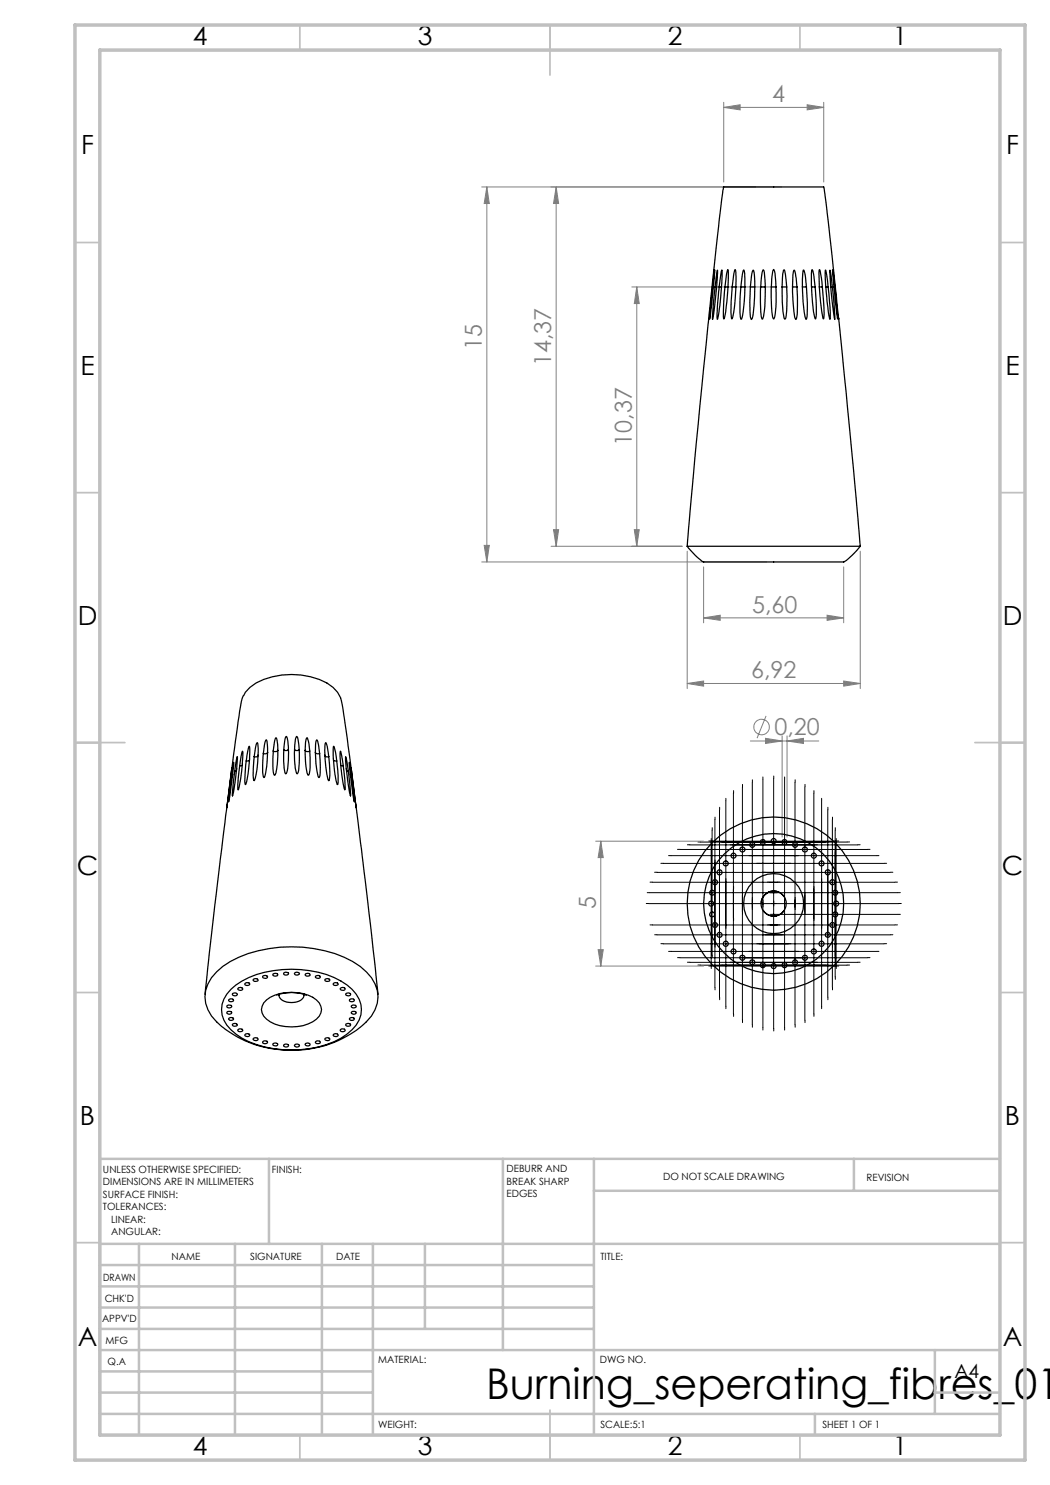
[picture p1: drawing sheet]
<svg xmlns="http://www.w3.org/2000/svg" width="210mm" height="297mm" viewBox="0 0 210 297" stroke-linecap="round" stroke-linejoin="round" font-family="sans-serif">
<g fill="none" stroke="#808080" stroke-width=".2">
<path d="M96.3 37.4h59.9M97.4 37.4l.5 3.3h-1.1zM97.4 37.4v75M111.2 37.4l.5 3.3h-1zM111.2 37.4v71.9M144.7 21.5l3.3-.5v1zM144.7 20.5v15.9M144.7 21.5h20M161.4 21l3.3 .5-3.3 .5zM164.7 20.5v15.9M126.4 57.4h27.8M127.4 57.4l.4 3.3h-.9z"/>
<path d="M127.4 57.4v51.9M96.3 112.4h56.9M96.8 109.1h1.1l-.5 3.3zM110.2 109.3h26.2M110.7 105.9h1l-.5 3.4zM126.9 105.9h.9l-.4 3.4zM137.4 110.2v27.5M140.7 113.4v11.2M168.7 113.4v11.2M172 110.2v27.5M137.4 136.7l3.3-.5v1zM137.4 136.7h34.6"/>
<path d="M140.7 123.6l3.3-.6v1.1zM140.7 123.6h28M165.4 123l3.3 .6-3.3 .5zM168.7 136.2l3.3 .5-3.3 .5zM150.1 148.2h13.7M153.1 147.7l3.3 .5-3.3 .5zM153.2 143.2l-1.8 4.4M156.4 147.2v20.2M157.4 148.2l3.3-.5v1zM157.4 147.2v20.2M119.1 168.2h21.6M120.2 168.2v25"/>
<path d="M120.2 168.2l.5 3.3h-1.1zM119.1 193.2h21.6M119.6 189.9h1.1l-.5 3.3z"/>
<circle cx="152.3" cy="145.4" r="1.55"/>
</g>
<g fill="none" stroke="#000" stroke-width=".2" stroke-dasharray="15.2 1.3 1.3 1.3">
<path d="M146.7 158.6v-.5M148.5 157.4v-.5M150.5 156.5v-.5M152.6 155.9v-.5M154.8 155.7v-.5M156.9 155.9v-.5M159 156.5v-.5M161 157.4v-.5M162.8 158.6v-.5M129.9 178.5h-.5M130.5 176.4h-.5M131.4 174.5h-.5"/>
<path d="M132.7 172.7h-.5M134.2 171.1h-.5M136 169.9h-.5M138 169h-.5M140.1 168.4h-.5M142.3 168.2h-.5M142.3 168.2v-.5M142.4 166v-.5M143 163.9v-.5M143 172.5v-.5M143.9 162v-.5M143.9 174.5v-.5"/>
<path d="M144.4 168.4h-.5M145.2 160.2v-.5M145.2 176.2v-.5M146.5 169h-.5M146.7 177.8v-.5M148.5 179v-.5M148.5 169.9h-.5M150.3 171.1h-.5M150.5 179.9v-.5M151.8 172.7h-.5M153.1 174.5h-.5M154 176.4h-.5"/>
<path d="M154.6 178.5h-.5M154.9 178.5h.5M155.5 176.4h.5M156.4 174.5h.5M157.7 172.7h.5M159 179.9v-.5M159.2 171.1h.5M161 179v-.5M161 169.9h.5M162.8 177.8v-.5M163 169h.5M164.3 176.2v-.5"/>
<path d="M164.3 160.2v-.5M165.1 168.4h.5M165.6 174.5v-.5M165.6 162v-.5M166.5 172.5v-.5M166.5 163.9v-.5M167.1 170.4v-.5M167.1 166v-.5M167.3 168.2v-.5M167.3 168.2h.5M169.4 168.4h.5M171.5 169h.5"/>
<path d="M173.5 169.9h.5M175.3 171.1h.5M176.8 172.7h.5M178.1 174.5h.5M179 176.4h.5M179.6 178.5h.5M129.8 180.7h-.5M130.5 185h-.5M131.4 187h-.5M132.7 188.7h-.5M134.2 190.3h-.5M136 191.5h-.5"/>
<path d="M138 192.4h-.5M140.1 193h-.5M142.3 193.2h-.5M142.3 193.2v.5M142.4 191v.5M143 188.9v.5M143 197.5v.5M143.9 187v.5M143.9 199.5v.5M144.4 193h-.5M145.2 185.2v.5M146.5 192.4h-.5"/>
<path d="M146.7 183.6v.5M148.5 191.5h-.5M148.5 182.4v.5M150.3 190.3h-.5M150.5 181.5v.5M151.8 188.7h-.5M152.6 180.5v-.5M152.6 180.9v.5M153.1 187h-.5M154 185h-.5M154.6 182.9h-.5M154.8 180.7v-.5"/>
<path d="M154.8 180.7h-.5M154.8 180.7v.5M154.8 180.7h.5M155.5 185h.5M156.4 187h.5M156.9 180.5v-.5M156.9 180.9v.5M157.7 188.7h.5M159 181.5v.5M159.2 190.3h.5M161 191.5h.5M161 182.4v.5"/>
<path d="M162.8 183.6v.5M163 192.4h.5M164.3 185.2v.5M165.1 193h.5M165.6 199.5v.5M165.6 187v.5M166.5 197.5v.5M166.5 188.9v.5M167.1 195.4v.5M167.1 191v.5M167.3 193.2h.5M167.3 193.2v.5"/>
<path d="M169.4 193h.5M171.5 192.4h.5M173.5 191.5h.5M175.3 190.3h.5M176.8 188.7h.5M178.1 187h.5M179 185h.5M179.6 182.9h.5M179.8 180.7h.5M145.2 201.2v.5M146.7 202.8v.5M148.5 204v.5"/>
<path d="M150.5 204.9v.5M152.6 205.5v.5M154.8 205.7v.5M156.9 205.5v.5M159 204.9v.5M161 204v.5M162.8 202.8v.5M164.3 201.2v.5"/>
</g>
<g fill="none" stroke="#000" stroke-width=".2">
<path d="M146.7 158.6v44.2M148.5 157.4v46.6M150.5 156.5v48.5M152.6 155.9v49.6M154.7 155.7v50M156.9 155.9v49.6M159 156.5v48.5M161 157.4v46.6M162.8 158.6v44.2M129.9 178.5h49.6M130.5 176.5h48.5M131.4 174.5h46.6"/>
<path d="M132.6 172.7h44.2M134.2 171.1h41.1M136 169.9h37.5M138 169h33.5M140.1 168.4h29.3M142.2 168.2h25v25h-25zM142.4 166v25.1M143 163.9v33.6M143.9 162v37.5M145.2 160.2v41.1M164.3 160.2v41.1M165.6 162v37.5"/>
<path d="M166.5 163.9v33.6M167 166v29.4M129.8 180.7h49.9M130.5 185h48.5M131.4 187h46.6M132.6 188.8h44.2M134.2 190.3h41.1M136 191.6h37.5M138 192.5h33.5M140.1 193h29.3M154.6 182.9h24.9"/>
</g>
<g fill="none" stroke="#c0c0c0" stroke-width=".35">
<path d="M60 5v5M110 5v10M160 5v5M15 48.5h5M200 48.5h5M15 98.5h5M200 98.5h5M15 148.5h10M195 148.5h10M15 198.5h5M200 198.5h5M15 248.5h5"/>
<path d="M200 248.5h5M60 287v5M110 282v10M160 287v5"/>
</g>
<g fill="none" stroke="#c0c0c0" stroke-width=".5">
<path d="M53.8 231.8v17M100.6 231.8v38.2M118.8 231.8v55.2M118.8 238.2h81.2M170.8 231.8v6.4M200 231.8h-180v55.2M20 248.8h180M20 257.3h98.8M20 253h98.8M27.8 248.8v38.2M47 248.8v38.2M64.4 248.8v38.2"/>
<path d="M74.6 248.8v38.2M85 248.8v17M20 265.8h98.8M20 261.5h98.8M20 278.5h54.6M20 274.3h54.6M20 270h180M187 278.5h13M187 270v12.8M20 282.8h180M163 282.8v4.2"/>
</g>
<path d="M15 5h190v287h-190zM20 10h180v277h-180z" fill="none" stroke="#c0c0c0" stroke-width=".7"/>
<g fill="#808080">
<path d="M168.7 136.2l3.3 .5-3.3 .5zM137.4 136.7l3.3-.5v1z"/>
<path d="M161.4 21l3.3 .5-3.3 .5zM144.7 21.5l3.3-.5v1z"/>
<path d="M140.7 123.6l3.3-.6v1.1zM165.4 123l3.3 .6-3.3 .5zM153.1 147.7l3.3 .5-3.3 .5zM157.4 148.2l3.3-.5v1z"/>
<path d="M111.2 37.4l.5 3.3h-1zM110.7 105.9h1l-.5 3.4zM127.4 57.4l.4 3.3h-.9zM126.9 105.9h.9l-.4 3.4z"/>
<path d="M119.6 189.9h1.1l-.5 3.3zM120.2 168.2l.5 3.3h-1.1z"/>
<path d="M97.4 37.4l.5 3.3h-1.1zM96.8 109.1h1.1l-.5 3.3z"/>
</g>
<g fill="none" stroke="#000" stroke-width=".25">
<path d="M142.5 57.4l.4-3.4-.2 3.4M142.5 57.4l-.6 6.4 .8-6.4M142.5 57.4h.2M143 57.4l.5-3.4-.2 3.4M143 57.4l-.5 6.5 .8-6.5M143 57.4h.3M143.8 57.4l.6-3.4-.1 3.4M143.8 57.4l-.3 4-.1 2.4 .6-2.7 .3-3.7M143.8 57.4h.5M145 57.4l.5-3.5 .2 .4-.1 3.1M145 57.4l-.3 3v3.4l.4-1.4 .5-5M145 57.4h.6"/>
<path d="M146.4 57.4l.6-3.5 .2 .6v2.9M146.4 57.4v1a21.7 21.7 0 0 0-.1 5.3l.1 .1 .1-.3 .3-1.1 .4-5M146.4 57.4h.8M148.2 57.4l.3-2.6 .2-.8 .2 .7 .1 2.7M148.2 57.4l-.1 1a16.8 16.8 0 0 0 .1 5.4h.1l.1-.3 .2-1.1 .4-5M148.2 57.4h.8M150.1 57.4l.3-2.6 .2-.8 .1 .1 .2 .9 .1 2.4M150.1 57.4l-.1 1a17.7 17.7 0 0 0 .2 5.4h.2a6.3 6.3 0 0 0 .4-2.7l.2-3.7M150.1 57.4h.9M152.1 57.4l.3-2.8 .2-.6 .3 .4 .2 3M152.1 57.4v1a18.6 18.6 0 0 0 .3 5.3l.1 .1a2.05 2.05 0 0 0 .4-1.5l.2-4.9M152.1 57.4h1"/>
<path d="M154.3 57.4l.1-2.2 .3-1.3 .3 .8 .2 2.7M154.3 57.4l.1 5 .3 1.3 .2-.1a20.7 20.7 0 0 0 .3-6.2M154.3 57.4h.9M156.4 57.4l.2-2.7 .2-.7 .2 .2 .1 .7 .2 2.5M156.4 57.4v1a18.7 18.7 0 0 0 .4 5.3l.3 .1a19 19 0 0 0 .2-6.4M156.4 57.4h.9M158.5 57.4l.1-2.6 .2-.8 .1 .1 .2 .7 .3 2.6M158.5 57.4l.3 5 .3 1.5 .2-.3a13.9 13.9 0 0 0 .2-4.2l-.1-2M158.5 57.4h.9M160.5 57.4l.2-3.4 .3 1 .3 2.4M160.5 57.4v1a20.1 20.1 0 0 0 .6 5.4h.2l.1-.4 .1-1.6-.2-4.4M160.5 57.4h.8"/>
<path d="M162.3 57.4h.1M162.3 57.4v-2.7l.1-.8 .3 .8 .3 2.7M162.3 57.4v1a18.7 18.7 0 0 0 .7 5.3h.2l.1-.8-.3-5.5M162.3 57.4h.7M163.9 57.4v-3.5l.2 .5 .4 3M163.9 57.4l.5 5 .3 1.4 .1-2.5-.3-3.9M163.9 57.4h.6M165.2 57.4l-.1-3.4 .5 3.4M165.2 57.4l.5 5 .3 1.4v-2.7l-.4-3.7M165.2 57.4h.4M166.2 57.4l-.2-3.4 .5 3.4M166.2 57.4l.8 6.5-.5-6.5"/>
<path d="M166.2 57.4h.3M166.8 57.4l-.3-3.4 .5 3.4M166.8 57.4l.7 6.4-.5-6.4M166.8 57.4h.2M167.7 63.6v.2l-1-9.9a228.3 228.3 0 0 0-2-16.5h-20l-.8 6.4-2.1 19-2.6 26-1.8 20.5M167.7 63.8l3 30.2 1.3 15.3M137.4 109.3a11.6 11.6 0 0 0 3.3 3.1h27.5a1.26 1.26 0 0 0 1.4-.6l2.4-2.5M137.4 109.3h34.6M48.6 139.1l-.3 1.1-.4 2.2-1.5 11.4M48.8 139.1a6.6 6.6 0 0 1 3.9-3.2 15.8 15.8 0 0 1 12.7 .7l1.2 .9 .9 1 .6 1.1M68.1 139.6l.5 2.3 1.6 11.8M46.4 153.6l-1.1 8z"/>
<path d="M46.5 155.4h-.2M46.7 152.5l-.2 2.4-.8 5.5zM47.3 154.2l-.3 .1M47.4 151.3l-.1 2.5a22.1 22.1 0 0 1-.8 5.3v.1a28 28 0 0 1 .6-6.3zM48.4 153.1h-.5M48.5 150.2l.1 .3-.1 2.2a17.7 17.7 0 0 1-.8 5.3l-.1-.1a32.5 32.5 0 0 1 .7-7zM49.8 149.3h.1a26 26 0 0 1-.6 7.1l-.1 .4-.2 .1a27.9 27.9 0 0 1 .6-6.8zM49.9 152l-.7 .2M51.4 148.6l.2 .4a21 21 0 0 1-.7 7.1l-.2-.1a23.2 23.2 0 0 1 .7-7.4zM51.6 151.2l-.3 .2-.5-.1M53.5 150.5l-.1-2.2-.2-.3-.2 .7-.3 2M53.5 150.5l-.2 2.8-.2 1.6-.2 .6h-.2a5.3 5.3 0 0 1-.2-2.5l.2-2.3"/>
<path d="M53.5 150.5l-.3 .2h-.5M55.6 150.1l-.2-2-.2-.5-.3 .6-.3 2M55.6 150.1l-.3 3.8-.2 1-.1 .1h-.2a10 10 0 0 1-.2-4.4v-.4M55.6 150.1l-.4 .2-.6-.1M57.7 149.9l-.1-1.7-.3-.9-.4 .9-.1 1.8M57.7 149.9l-.2 3.8-.1 .8-.2 .3-.1-.1a10.6 10.6 0 0 1-.3-4.7M57.7 149.9l-.3 .2-.6-.1M58.9 149.9l.2-2.1 .2-.5 .3 .5 .2 2.2M58.9 149.9a9.7 9.7 0 0 0 .5 4.8l.2-.2 .1-.4 .1-4.1M58.9 149.9l.3 .2 .6-.1M61 150.1l.1-1.6 .1-.7 .2-.2 .3 .9 .2 1.7M61 150.1v.7a8.9 8.9 0 0 0 .6 4.2l.3-.3a16.4 16.4 0 0 0 0-4.5"/>
<path d="M61 150.1l.3 .2 .6-.1M63.1 150.5v-1.9l.3-.6 .3 .8 .2 1.9M63.1 150.5l.1 2.2 .2 1.6 .3 1.2 .2-.1 .1-.6-.1-4.1M63.1 150.5l.3 .2h.5M65 151.2l.3 .2 .5-.1M65.1 148.6h.1a20.7 20.7 0 0 1 .6 7.5l-.1-.1a25.1 25.1 0 0 1-.7-6.8zM66.7 149.3a6.2 6.2 0 0 1 .6 2.9l.3 4.1a.34 .34 0 0 1-.1 .6l-.1-.1a28.5 28.5 0 0 1-.7-7.5zM66.7 152l.6 .2M68.1 150.3l.2 .8 .4 2a19.2 19.2 0 0 1 .3 4.9l-.1-.1a25.1 25.1 0 0 1-.9-6.6zM68.2 153.1h.5M69.1 151.3l.5 2.3a26.1 26.1 0 0 1 .5 5.6v-.1a22.1 22.1 0 0 1-.8-5.3zM69.3 154.2l.4 .1"/>
<path d="M69.8 152.5l1.1 7.9-.8-5.5zM70.1 155.4h.2M70.2 153.6l1.1 8zM45.4 161.4l-2.5 19.9-1.9 17.6M71.2 161.4l2.9 23.5 1.5 14M156.7 179.2a2.47 2.47 0 0 0-2.6-.9 2.47 2.47 0 0 0-1.8 2.2M43.3 194.4a19.1 19.1 0 0 1 10.5-4.7 26.7 26.7 0 0 1 16.7 2.6 10.1 10.1 0 0 1 5 5.7 7.3 7.3 0 0 1-3.3 7.3 22.6 22.6 0 0 1-28.9-.9 6.5 6.5 0 0 1 0-10zM45.8 199.9a.52 .52 0 0 1 .5-.2 .52 .52 0 0 1 .4 .5 .6 .6 0 0 1-1-.2zM46.2 197.9a16.1 16.1 0 0 1 10.3-4 19.8 19.8 0 0 1 12.9 3.1 5.7 5.7 0 0 1 2.4 7 10.8 10.8 0 0 1-6.5 4.9 22.2 22.2 0 0 1-16.9-1.3 8.2 8.2 0 0 1-4-4.6 5.3 5.3 0 0 1 1.8-5.1zM46.5 198.7a.54 .54 0 0 1 .9 .3 .51 .51 0 0 1-.5 .2 .51 .51 0 0 1-.4-.5zM47.6 197.7a.52 .52 0 0 1 .5-.2 .52 .52 0 0 1 .4 .4 .6 .6 0 0 1-.9-.2zM49 196.7a.51 .51 0 0 1 .6-.2 .51 .51 0 0 1 .3 .4 .58 .58 0 0 1-.9-.1z"/>
<path d="M50.7 195.9a.54 .54 0 0 1 .9 .2 .6 .6 0 0 1-1-.1zM52.6 195.2a.53 .53 0 0 1 .5-.1 .53 .53 0 0 1 .4 .4 .51 .51 0 0 1-.6 .2 .51 .51 0 0 1-.3-.5zM53.3 200a9 9 0 0 1 10 0 2.32 2.32 0 0 1 0 3.8 8.8 8.8 0 0 1-10 0 2.32 2.32 0 0 1 0-3.8zM54.6 194.8a.53 .53 0 0 1 .5-.2 .53 .53 0 0 1 .4 .4 .51 .51 0 0 1-.5 .2 .51 .51 0 0 1-.4-.4zM55.4 199a8.7 8.7 0 0 1 5.8 0M55.8 198.9a1.71 1.71 0 0 0 2 1.6 2.77 2.77 0 0 0 2.9-1.1l.1-.5M56.8 194.6a.54 .54 0 0 1 .9 .2 .51 .51 0 0 1-.6 .2 .51 .51 0 0 1-.3-.4zM58.9 194.6a.54 .54 0 0 1 1 .2 .51 .51 0 0 1-.6 .2 .51 .51 0 0 1-.4-.4zM61.1 194.8a.54 .54 0 0 1 .9 .2 .6 .6 0 0 1-1-.1zM63.1 195.2a.54 .54 0 0 1 1 .3 .6 .6 0 0 1-1-.2zM65 195.9a.54 .54 0 0 1 .9 .2 .51 .51 0 0 1-.5 .2 .51 .51 0 0 1-.4-.4zM66.7 196.7a.54 .54 0 0 1 .9 .2 .6 .6 0 0 1-1-.1z"/>
<path d="M68.1 197.7a.51 .51 0 0 1 .5-.2 .51 .51 0 0 1 .4 .4 .52 .52 0 0 1-.5 .2 .52 .52 0 0 1-.4-.4zM69.2 198.7a.54 .54 0 0 1 .9 .3 .51 .51 0 0 1-.5 .2 .51 .51 0 0 1-.4-.5zM69.9 199.9a.51 .51 0 0 1 .6-.2 .51 .51 0 0 1 .3 .5 .51 .51 0 0 1-.5 .1 .51 .51 0 0 1-.4-.4zM152.7 182.1a2.48 2.48 0 0 0 4.1 .1M45.4 201.2a.54 .54 0 0 1 .9 .2 .51 .51 0 0 1-.5 .2 .51 .51 0 0 1-.4-.4zM45.5 202.3h.5l.3 .1a.46 .46 0 0 1-.4 .4 .46 .46 0 0 1-.5-.4zM45.8 203.7a.52 .52 0 0 1 .5-.2 .52 .52 0 0 1 .4 .4 .58 .58 0 0 1-1-.1zM46.5 204.8a.54 .54 0 0 1 .9 .3 .51 .51 0 0 1-.5 .2 .51 .51 0 0 1-.4-.5zM47.6 205.9a.54 .54 0 0 1 .9 .3 .6 .6 0 0 1-.9-.2zM49 207a.52 .52 0 0 1 .5-.3 .52 .52 0 0 1 .4 .4 .58 .58 0 0 1-.9-.1zM50.7 207.7a.54 .54 0 0 1 .9 .2 .6 .6 0 0 1-1-.1zM52.6 208.3a.53 .53 0 0 1 .5-.2 .53 .53 0 0 1 .4 .5 .51 .51 0 0 1-.6 .1 .51 .51 0 0 1-.3-.4z"/>
<path d="M54.6 208.7a.53 .53 0 0 1 .5-.1 .53 .53 0 0 1 .4 .4 .51 .51 0 0 1-.5 .2 .51 .51 0 0 1-.4-.5zM56.8 209a.52 .52 0 0 1 .5-.2 .52 .52 0 0 1 .4 .4 .49 .49 0 0 1-.6 .2 .49 .49 0 0 1-.3-.4zM58.9 209.1a.55 .55 0 0 1 .5-.3 .55 .55 0 0 1 .5 .4 .57 .57 0 0 1-1-.1zM61.1 208.7a.54 .54 0 0 1 .9 .3 .6 .6 0 0 1-1-.2zM63.1 208.3a.54 .54 0 0 1 1 .3 .6 .6 0 0 1-1-.2zM65 207.7a.54 .54 0 0 1 .9 .2 .51 .51 0 0 1-.5 .2 .51 .51 0 0 1-.4-.4zM66.6 207a.55 .55 0 0 1 .6-.3 .55 .55 0 0 1 .4 .4 .6 .6 0 0 1-1-.1zM68.1 205.9a.53 .53 0 0 1 .5-.2 .53 .53 0 0 1 .4 .5 .51 .51 0 0 1-.5 .1 .51 .51 0 0 1-.4-.4zM69.2 204.8a.54 .54 0 0 1 .9 .3 .51 .51 0 0 1-.5 .2 .51 .51 0 0 1-.4-.5zM69.9 203.7a.51 .51 0 0 1 .5-.2 .51 .51 0 0 1 .4 .4 .5 .5 0 0 1-.5 .2 .5 .5 0 0 1-.4-.4zM70.3 202.4a.52 .52 0 0 1 .5-.2 .52 .52 0 0 1 .4 .4 .49 .49 0 0 1-.5 .3 .49 .49 0 0 1-.4-.5zM70.3 201.2a.54 .54 0 0 1 .9 .2 .51 .51 0 0 1-.5 .2 .51 .51 0 0 1-.4-.4z"/>
<circle cx="142.4" cy="178.5" r=".5"/>
<circle cx="143" cy="176.5" r=".5"/>
<circle cx="143.9" cy="174.5" r=".5"/>
<circle cx="145.1" cy="172.7" r=".5"/>
<circle cx="146.7" cy="171.1" r=".5"/>
<circle cx="148.5" cy="169.9" r=".5"/>
<circle cx="150.5" cy="169" r=".5"/>
<circle cx="152.6" cy="168.4" r=".49"/>
<circle cx="154.7" cy="168.2" r=".5"/>
<circle cx="156.9" cy="168.4" r=".49"/>
<circle cx="159" cy="169" r=".5"/>
<circle cx="161" cy="169.9" r=".5"/>
<circle cx="162.8" cy="171.1" r=".5"/>
<circle cx="164.3" cy="172.7" r=".5"/>
<circle cx="165.6" cy="174.5" r=".5"/>
<circle cx="166.5" cy="176.5" r=".5"/>
<circle cx="167" cy="178.5" r=".5"/>
<circle cx="142.2" cy="180.7" r=".48"/>
<circle cx="142.4" cy="182.9" r=".5"/>
<circle cx="143" cy="185" r=".5"/>
<circle cx="143.9" cy="187" r=".5"/>
<circle cx="145.1" cy="188.7" r=".51"/>
<circle cx="146.7" cy="190.3" r=".5"/>
<circle cx="148.5" cy="191.6" r=".5"/>
<circle cx="150.5" cy="192.5" r=".5"/>
<circle cx="152.6" cy="193" r=".49"/>
<circle cx="154.7" cy="180.7" r="17.3"/>
<circle cx="154.7" cy="180.7" r="14"/>
<circle cx="154.7" cy="180.7" r="2.52"/>
<circle cx="154.7" cy="180.7" r="6"/>
<circle cx="154.7" cy="193.2" r=".5"/>
<circle cx="156.9" cy="193" r=".49"/>
<circle cx="159" cy="192.5" r=".5"/>
<circle cx="161" cy="191.6" r=".5"/>
<circle cx="162.8" cy="190.3" r=".5"/>
<circle cx="164.3" cy="188.7" r=".51"/>
<circle cx="165.6" cy="187" r=".5"/>
<circle cx="166.5" cy="185" r=".5"/>
<circle cx="167" cy="182.9" r=".5"/>
<circle cx="167.2" cy="180.7" r=".5"/>
</g>
<text font-size="8.5" x="97.2" y="279.7">Burning_seperating_fibres_01</text>
<g font-size="5.3">
<text x="38.5" y="9">4</text>
<text x="83.5" y="9">3</text>
<text x="133.6" y="9">2</text>
<text x="178.6" y="9">1</text>
<text x="16.2" y="30.8">F</text>
<text x="201.2" y="30.8">F</text>
<text x="16.1" y="75">E</text>
<text x="201.1" y="75">E</text>
<text x="15.5" y="125">D</text>
<text x="200.5" y="125">D</text>
<text x="15.4" y="175">C</text>
<text x="200.4" y="175">C</text>
<text x="16" y="225">B</text>
<text x="201" y="225">B</text>
<text x="15.5" y="269.3">A</text>
<text x="200.5" y="269.3">A</text>
<text x="38.5" y="291">4</text>
<text x="83.5" y="291">3</text>
<text x="133.6" y="291">2</text>
<text x="178.6" y="291">1</text>
</g>
<g font-size="4.7" fill="#808080">
<text x="154.4" y="20.4">4</text>
<text x="96.4" y="70" transform="rotate(-90 96.4 70)">15</text>
<text x="110.2" y="73.3" transform="rotate(-90 110.2 73.3)">14,37</text>
<text x="126.4" y="89.1" transform="rotate(-90 126.4 89.1)">10,37</text>
<text x="150.4" y="122.5">5,60</text>
<text x="150.2" y="135.7">6,92</text>
<text x="154.9" y="147.1">0,20</text>
<text x="119.1" y="181.8" transform="rotate(-90 119.1 181.8)">5</text>
</g>
<text font-size="3.9" x="190.9" y="275.5">A4</text>
<g font-size="2">
<text x="20.6" y="234.6">UNLESS OTHERWISE SPECIFIED:</text>
<text x="20.6" y="237.1">DIMENSIONS ARE IN MILLIMETERS</text>
<text x="20.6" y="239.6">SURFACE FINISH:</text>
<text x="54.4" y="234.6">FINISH:</text>
<text x="101.3" y="234.5">DEBURR AND</text>
<text x="101.3" y="237">BREAK SHARP</text>
<text x="101.3" y="239.5">EDGES</text>
<text x="132.6" y="236">DO NOT SCALE DRAWING</text>
<text x="173.3" y="236.2">REVISION</text>
<text x="20.6" y="242.1">TOLERANCES:</text>
<text x="22.2" y="244.6">LINEAR:</text>
<text x="22.2" y="247.1">ANGULAR:</text>
<text x="34.3" y="252">NAME</text>
<text x="50" y="251.9">SIGNATURE</text>
<text x="67.2" y="251.9">DATE</text>
<text x="120.1" y="251.9">TITLE:</text>
<text x="20.6" y="256.1">DRAWN</text>
<text x="20.9" y="260.3">CHK'D</text>
<text x="20.4" y="264.4">APPV'D</text>
<text x="21.1" y="268.8">MFG</text>
<text x="21.5" y="273">Q.A</text>
<text x="75.6" y="272.5">MATERIAL:</text>
<text x="120" y="272.5">DWG NO.</text>
<text x="75.6" y="285.5">WEIGHT:</text>
<text x="120.1" y="285.6">SCALE:5:1</text>
<text x="164.5" y="285.6">SHEET 1 OF 1</text>
</g>
</svg>
